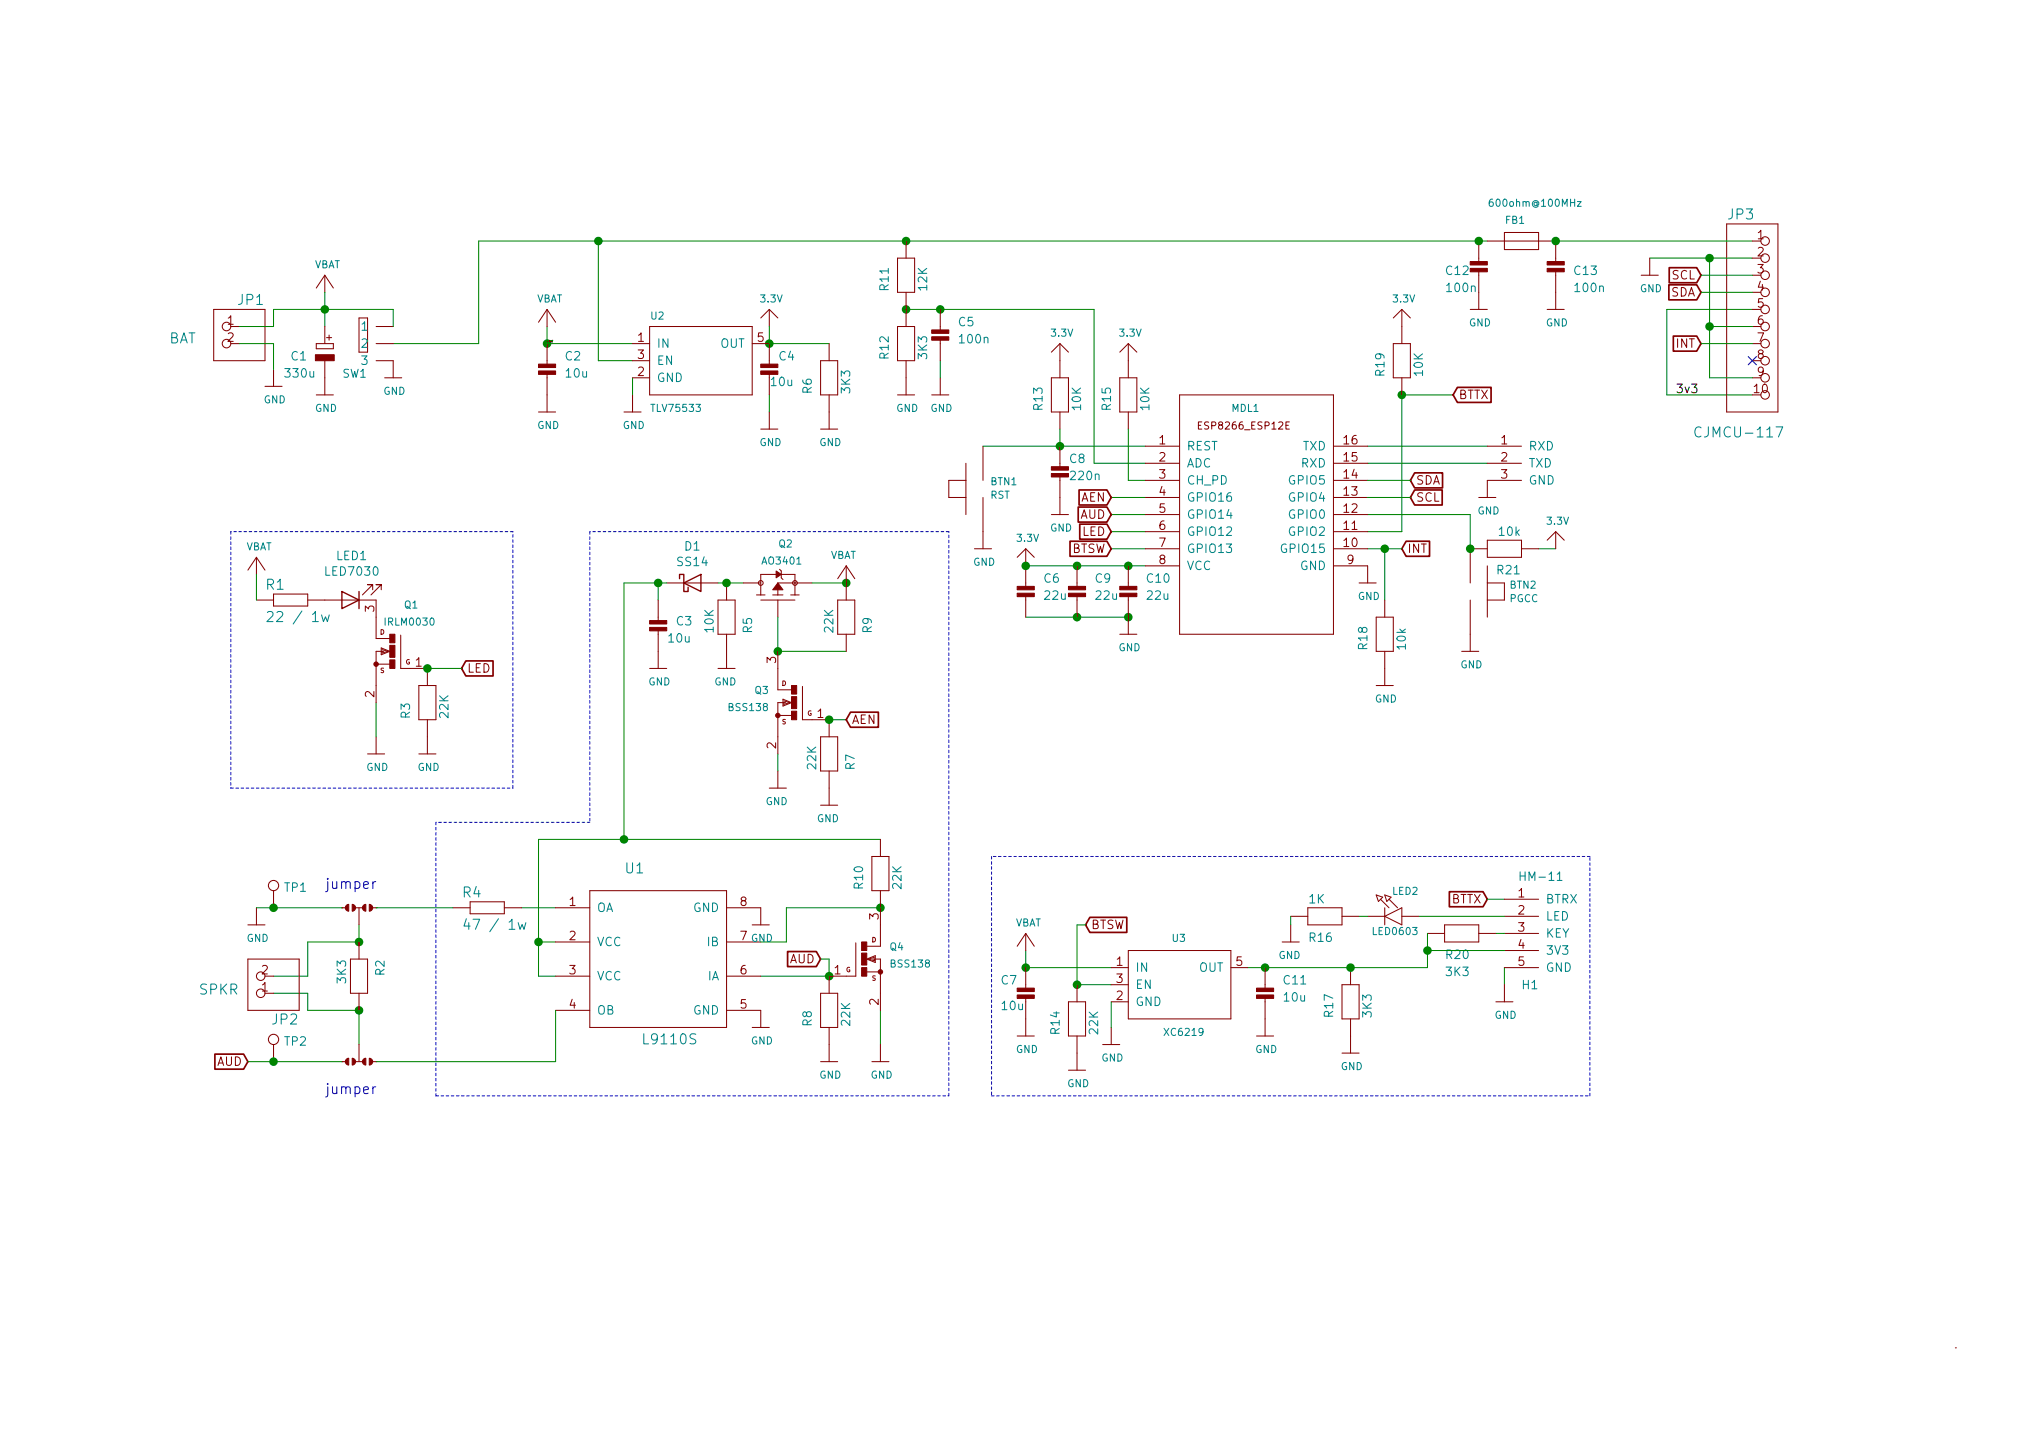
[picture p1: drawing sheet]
<svg xmlns="http://www.w3.org/2000/svg" width="297mm" height="210mm" viewBox="0 0 297 210" stroke-linecap="round" stroke-linejoin="round" font-family="sans-serif">
<g fill="none" stroke="#840000" stroke-width=".15">
<path d="M131.8 37.9h2.5v5h-2.5zM133 35.4v2.5M217.1 35.4v3.3M217.1 39.7v5.7M218.4 35.4h10v3.3M220.9 34.1h5v2.5h-5zM228.4 39.7v5.7M242.2 37.9v2.5M253.5 32.9h7.6v27.6h-7.6zM257.3 35.4h1.2M257.3 37.9h1.2M31.4 45.4h7.5v7.6h-7.5z"/>
<path d="M33.9 47.9h1.2M33.9 50.5h1.2M38.9 56.7h2.5M40.2 54.2v2.5M46.4 58h2.5M46.4 50.5h2.5v.7h-2.5zM47.7 40.4l-1.3 1.9M47.7 40.4l1.2 1.9M47.7 40.4v2.5M47.7 47.9v2.6M47.7 53v5M47.9 49.6h.8"/>
<path d="M48.3 49.2v.7M52.7 46.7h1.3v5h-1.3zM55.2 47.9h2.5M55.2 50.5h2.5M55.2 53h2.5v2.5M56.5 55.5h2.5M80.3 45.4v2.5M80.3 50.5v3.2M80.3 54.7v5.8M80.3 45.4l-1.2 1.9M80.3 45.4l1.3 1.9M92.9 50.5h2.5"/>
<path d="M92.9 53h2.5M92.9 55.5h2.5M92.9 58v2.5M95.4 47.9h15v10.1h-15zM110.4 50.5h2.6v3.2M113 45.4v2.5M113 54.7v3.3M113 45.4l-1.3 1.3M113 45.4l1.2 1.3M120.5 53h2.5v5h-2.5zM121.7 50.5v2.5M121.7 58v5"/>
<path d="M131.8 58h2.5M131.8 47.9h2.5v5.1h-2.5zM133 42.9v5M133 53v5M136.8 58h2.5M138.1 45.4v3.3M138.1 49.7v3.3M138.1 55.5v2.5M154.4 55.5h2.5v5h-2.5zM155.6 50.5l-1.2 1.2M155.6 50.5l1.3 1.2M155.6 50.5v5"/>
<path d="M164.4 55.5h2.5v5h-2.5zM165.7 50.5v5M165.7 50.5l-1.3 1.2M165.7 50.5l1.2 1.2M173.2 58h22.6v35.1h-22.6zM204.6 50.5h2.5v5h-2.5zM205.8 45.4v5.1M205.8 55.5v2.5M205.8 45.4l-1.2 1.3M205.8 45.4l1.3 1.3M215.9 45.4h2.5M227.2 45.4h2.5"/>
<path d="M241 40.4h2.5M257.3 40.4h1.2M257.3 42.9h1.2M257.3 45.4h1.2M257.3 47.9h1.2M257.3 50.5h1.2M257.3 53h1.2M257.3 55.5h1.2M79.1 60.5h2.5M91.6 60.5h2.5M111.7 63h2.5M113 60.5v2.5"/>
<path d="M120.5 63h2.5M141.8 70.5h-2.5v2.5h2.5M141.8 68v7.6M144.3 65.5v5M144.3 73v7.6M154.4 75.6h2.5M155.6 60.5v2.5M155.6 65.5v3.3M155.6 69.8v5.8M165.7 60.5v2.5M168.2 65.5h5M168.2 78.1h5"/>
<path d="M168.2 75.6h5M168.2 73h5M168.2 70.5h5M168.2 68h5M189.3 61.9h-.5v1.1h.5M195.8 65.5h5M195.8 78.1h5M195.8 75.6h5M195.8 73h5M195.8 70.5h5M195.8 68h5M217.1 73h2.5"/>
<path d="M218.4 65.5h5M218.4 68h5M218.4 79.3h5v2.5h-5zM223.4 70.5h-5v2.5M228.4 78.1l-1.2 1.2M228.4 78.1l1.3 1.2M228.4 78.1v2.5M37.7 88.1h2.5M37.7 81.8v2.5M37.7 81.8l-1.3 1.9M37.7 81.8l1.2 1.9M40.2 87.2h5v1.8h-5z"/>
<path d="M45.2 88.1h10v5.7h2M54.7 86.6v-.8h-.7h.7l-1.5 1.6M55.2 97.5h2M56 86.6v-.8h-.8h.8l-1.5 1.6M56 95.1l1.2 .5-1.2 .5zM56.1 95.4l.9 .2-.9 .3v-.3M56.4 95.6h-1.2v7.6M58.8 93.2v4.9h4v2.6M95.4 98.1h2.5M96.6 88.1v3.3M96.6 92.4v5.7M97.9 85.6h7.5"/>
<path d="M105.4 88.1h2.5v5h-2.5zM105.4 98.1h2.5M106.7 85.6v2.5M106.7 93.1v5M109.2 85.6h2.5M111.1 87.4h1.2M111.7 88.1h5M111.7 87.4v-3.1h5v3.1M113.5 87.4h1.5M114.2 88.1v2.5M114.2 95.6v5.7h2M114.5 83.6l.2 .2v1l.3 .3"/>
<path d="M116.1 87.4h1.3M119.2 85.6h-5v1.8M123 88.1h2.5v5h-2.5zM124.3 83.1v5M124.3 93.1v2.5M124.3 83.1l1.2 1.9M124.3 83.1l-1.3 1.9M143.1 80.6h2.5M150.6 80.6l-1.2 1.2M150.6 80.6l1.3 1.2M150.6 80.6v5.7M150.6 87.4v3.2"/>
<path d="M158.1 83.1v3.2M158.1 87.4v3.2M164.4 93.1h2.5M165.7 83.1v3.2M165.7 87.4v5.7M168.2 80.6h5M168.2 83.1h5M195.8 80.6h5M195.8 83.1h5v2.5M199.6 85.6h2.5M202.1 90.6h2.5v5h-2.5zM203.3 88.1v2.5"/>
<path d="M203.3 95.6v5.1M214.6 95.6h2.5M215.9 88.1v7.5M218.4 80.6h-2.5v5M218.4 85.6h2.5v2.5h-2.5M218.4 83.1v7.5M223.4 80.6h2.5M54 110.7h2.5M55.2 108.2v2.5M61.5 100.7h2.5v5h-2.5zM61.5 110.7h2.5M62.8 105.7v5"/>
<path d="M113 115.7h2.5M114.2 105h2M114.2 113.2v2.5M115 102.7l1.2 .5-1.2 .5zM115.1 102.9l.9 .3-.9 .2v-.2M115.3 103.2h-1.1v7.5M117.8 100.8v4.9h3.9v2.5M120.5 108.2h2.5v5h-2.5zM120.5 118.2h2.5M121.7 113.2v5M202.1 100.7h2.5M36.4 135.8h2.5"/>
<path d="M37.7 133.3v2.5M40.2 130.8v2.5M50.2 133.3h.1M50.2 133.3h.8M52.2 133.3h1M52.7 133.3v2.5M52.7 138.3v2.5M54.5 133.3h.7M55.2 133.3h.1M66.5 133.3h2.5M69 132.4h5v1.8h-5zM74 133.3h2.6"/>
<path d="M81.6 133.3h5M81.6 138.3h5M86.6 130.8h20.1v20.1h-20.1zM106.7 133.3h5v2.5M106.7 138.3h5M110.4 135.8h2.6M125.7 138.4v4.9h-4v2.5M128 125.8h2.5v5h-2.5zM129.3 123.2v2.6M129.3 130.8v8.1h-2M150.6 137.1v2.5M150.6 137.1l-1.2 1.8"/>
<path d="M150.6 137.1l1.3 1.8M165.7 139.6h15v10h-15zM188.3 138.3h2.5M189.5 134.5h2.5M189.5 135.8v2.5M192 133.3h5v2.5h-5zM197 134.5h2.6M200.8 134.5h2.5M202.1 131.4l.9 .3-.6 .7zM202.7 132l1.3 1.3M203.3 134.5l2.5-1.2v2.5zM203.3 131.4l1 .3-.7 .7z"/>
<path d="M203.3 133.3v2.5M204 132l1.2 1.3M205.8 134.5h2.5M209.6 137.1h2.5M212.1 135.8h5v2.5h-5zM217.1 137.1h2.5M220.9 134.5h5M220.9 139.6h5M220.9 137.1h5M220.9 132h5M36.4 140.8h7.5v7.5h-7.5zM38.9 143.3h1.3"/>
<path d="M38.9 145.8h1.3M40.2 153.4v2.5M50.2 155.9h.1M50.2 155.9h.8M51.5 140.8h2.5v5h-2.5zM52.2 155.9h1M52.7 145.8v2.5M52.7 153.4v2.5M54.5 155.9h.7M55.2 155.9h.1M81.6 143.3h5M81.6 148.3h5"/>
<path d="M106.7 148.3h5v2.6M106.7 143.3h5M110.4 150.9h2.6M120.5 145.8h2.5v5.1h-2.5zM120.5 155.9h2.5M121.7 150.9v5M127.3 142.7h2M127.3 140.8l1.2-.5v1zM128 155.9h2.5M128.1 140.8h1.2v7.5M128.4 140.6l-.9 .2 .9 .3v-.3M129.3 153.4v2.5"/>
<path d="M149.4 152.1h2.5M150.6 142.1v3.2M150.6 146.3v5.8M156.9 147.1h2.5v5h-2.5zM156.9 157.1h2.5M158.1 144.6v2.5M158.1 152.1v5M161.9 153.4h2.5M163.2 142.1h2.5M163.2 147.1h2.5M163.2 144.6h2.5M163.2 150.9v2.5"/>
<path d="M180.7 142.1h2.5M184.5 152.1h2.5M185.8 142.1v3.2M185.8 146.3v5.8M197 144.6h2.6v5h-2.6zM197 154.6h2.6M198.3 142.1v2.5M198.3 149.6v5M219.6 147.1h2.5M220.9 144.6v2.5M220.9 142.1h5M287.1 197.9h.1"/>
<circle cx="259.2" cy="37.9" r=".63"/>
<circle cx="259.2" cy="35.4" r=".63"/>
<circle cx="33.3" cy="50.5" r=".63"/>
<circle cx="33.3" cy="47.9" r=".63"/>
<circle cx="259.2" cy="40.4" r=".63"/>
<circle cx="259.2" cy="45.4" r=".63"/>
<circle cx="259.2" cy="55.5" r=".63"/>
<circle cx="259.2" cy="50.5" r=".63"/>
<circle cx="259.2" cy="42.9" r=".63"/>
<circle cx="259.2" cy="53" r=".63"/>
<circle cx="259.2" cy="58" r=".63"/>
<circle cx="259.2" cy="47.9" r=".63"/>
<circle cx="111.7" cy="85.6" r=".35"/>
<circle cx="116.7" cy="85.6" r=".35"/>
<circle cx="40.2" cy="130" r=".75"/>
<circle cx="38.3" cy="145.8" r=".63"/>
<circle cx="38.3" cy="143.3" r=".63"/>
<circle cx="40.2" cy="152.6" r=".75"/>
</g>
<g fill="none" stroke="#008400" stroke-width=".15">
<path d="M87.9 35.4v17.6h5M218.4 35.4h-148.1v15.1h-12.6M228.4 35.4h28.9M242.2 37.9h15.1M251 37.9v17.6h6.3M35.1 50.5h5.1v3.7M35.1 47.9h5.1v-2.5h17.5v2.5M47.7 42.9v5M80.3 47.9v2.6h12.6M92.9 55.5v2.5M113 47.9v2.6h8.7M113 58v2.5"/>
<path d="M133 45.4h27.7v22.6h7.5M138.1 53v2.5M213.4 58h-7.6v20.1h-5M249.8 50.5h7.5M249.8 40.4h7.5M249.8 42.9h7.5M251 47.9h6.3M257.3 45.4h-12.6v12.6h12.6M144.3 65.5h23.9M155.6 63v2.5M163.2 75.6h5M163.2 78.1h5"/>
<path d="M163.2 73h5M165.7 63v7.5h2.5M200.8 65.5h17.6M200.8 68h17.6M200.8 70.5h6.3M200.8 75.6h15.1v5M200.8 73h6.3M37.7 84.3v3.8M62.8 98.1h5M96.6 85.6v2.5M97.9 85.6h-6.3v37.6M105.4 85.6h3.8"/>
<path d="M114.2 90.6v5h10.1M119.2 85.6h5.1M150.6 90.6h15.1M150.6 83.1h17.6M163.2 80.6h5M200.8 80.6h5M203.3 80.6v7.5M225.9 80.6h2.5M55.2 103.2v5M114.2 110.7v2.5M121.7 105.7h2.6M37.7 133.3h12.5"/>
<path d="M52.7 135.8v2.5h-7.5v5h-5M55.2 133.3h11.3M76.6 133.3h5M79.1 138.3h2.5M129.3 133.3h-13.8v5h-3.8M129.3 123.2h-50.2v20.1h2.5M150.6 139.6v2.5h12.6M159.4 135.8h-1.3v8.8h5.1M189.5 134.5v1.3M199.6 134.5h1.2M208.3 134.5h12.6M209.6 137.1v5h-26.4"/>
<path d="M209.6 139.6h11.3M218.4 132h2.5M219.6 137.1h1.3M36.4 155.9h13.8M40.2 145.8h5v2.5h7.5v5.1M81.6 148.3v7.6h-26.4M120.5 140.8h1.2v2.5h-10M129.3 148.3v5.1M163.2 147.1v3.8M220.9 142.1v2.5"/>
</g>
<g fill="#008400" stroke="#008400" stroke-width=".25">
<circle cx="165.7" cy="90.6" r=".5"/>
<circle cx="158.1" cy="90.6" r=".5"/>
<circle cx="113" cy="50.5" r=".5"/>
<circle cx="158.1" cy="83.1" r=".5"/>
<circle cx="165.7" cy="83.1" r=".5"/>
<circle cx="155.6" cy="65.5" r=".5"/>
<circle cx="133" cy="45.4" r=".5"/>
<circle cx="138.1" cy="45.4" r=".5"/>
<circle cx="205.8" cy="58" r=".5"/>
<circle cx="114.2" cy="95.6" r=".5"/>
<circle cx="79.1" cy="138.3" r=".5"/>
<circle cx="91.6" cy="123.2" r=".5"/>
<circle cx="80.3" cy="50.5" r=".5"/>
<circle cx="150.6" cy="142.1" r=".5"/>
<circle cx="124.3" cy="85.6" r=".5"/>
<circle cx="158.1" cy="144.6" r=".5"/>
<circle cx="129.3" cy="133.3" r=".5"/>
<circle cx="121.7" cy="143.3" r=".5"/>
<circle cx="52.7" cy="138.3" r=".5"/>
<circle cx="52.7" cy="148.3" r=".5"/>
<circle cx="185.8" cy="142.1" r=".5"/>
<circle cx="133" cy="35.4" r=".5"/>
<circle cx="87.9" cy="35.4" r=".5"/>
<circle cx="106.7" cy="85.6" r=".5"/>
<circle cx="96.6" cy="85.6" r=".5"/>
<circle cx="215.9" cy="80.6" r=".5"/>
<circle cx="150.6" cy="83.1" r=".5"/>
<circle cx="62.8" cy="98.1" r=".5"/>
<circle cx="40.2" cy="155.9" r=".5"/>
<circle cx="47.7" cy="45.4" r=".5"/>
<circle cx="203.3" cy="80.6" r=".5"/>
<circle cx="209.6" cy="139.6" r=".5"/>
<circle cx="40.2" cy="133.3" r=".5"/>
<circle cx="217.1" cy="35.4" r=".5"/>
<circle cx="228.4" cy="35.4" r=".5"/>
<circle cx="251" cy="47.9" r=".5"/>
<circle cx="251" cy="37.9" r=".5"/>
<circle cx="121.7" cy="105.7" r=".5"/>
<circle cx="198.3" cy="142.1" r=".5"/>
</g>
<g fill="#840000" stroke="#840000" stroke-width=".15">
<path d="M215.9 39.4h2.5v.5h-2.5z"/>
<path d="M215.9 38.4h2.5v.5h-2.5z"/>
<path d="M116.2 104.4h.8v1.3h-.8z"/>
<path d="M116.2 102.3h.8v1.7h-.8z"/>
<path d="M116.2 100.7h.8v1.2h-.8z"/>
<path d="M114.2 85.6l.8 1h-1.5z"/>
<path d="M114 83.8l.7 .5-.7 .5z"/>
<path d="M156.9 87.1h2.5v.5h-2.5z"/>
<path d="M156.9 86.1h2.5v.5h-2.5z"/>
<path d="M164.4 87.1h2.5v.5h-2.5z"/>
<path d="M164.4 86.1h2.5v.5h-2.5z"/>
<path d="M154.4 69.5h2.5v.5h-2.5z"/>
<path d="M154.4 68.5h2.5v.5h-2.5z"/>
<path d="M111.7 54.5h2.5v.5h-2.5z"/>
<path d="M111.7 53.5h2.5v.5h-2.5z"/>
<path d="M79.1 54.5h2.5v.5h-2.5z"/>
<path d="M79.1 53.5h2.5v.5h-2.5z"/>
<path d="M227.2 39.4h2.5v.5h-2.5z"/>
<path d="M227.2 38.4h2.5v.5h-2.5z"/>
<path d="M184.5 146.1h2.5v.5h-2.5z"/>
<path d="M184.5 145.1h2.5v.5h-2.5z"/>
<path d="M149.4 146.1h2.5v.5h-2.5z"/>
<path d="M149.4 145.1h2.5v.5h-2.5z"/>
<path d="M126.5 142.1h.8v1.2h-.8z"/>
<path d="M126.5 139.9h.8v1.8h-.8z"/>
<path d="M126.5 138.3h.8v1.3h-.8z"/>
<path d="M95.4 92.1h2.5v.5h-2.5z"/>
<path d="M95.4 91.1h2.5v.5h-2.5z"/>
<path d="M57.2 96.9h.8v1.2h-.8z"/>
<path d="M57.2 94.8h.8v1.7h-.8z"/>
<path d="M57.2 93.1h.8v1.3h-.8z"/>
<path d="M46.3 52.1h2.8v.9h-2.8z"/>
<path d="M50.8 155.6l.4-.2v1h-.1a.5 .5 0 0 1-.3-.8z"/>
<path d="M51.7 155.4h.1a.5 .5 0 0 1 .4 .5 .5 .5 0 0 1-.5 .5z"/>
<path d="M53.4 155.5l.3-.1v1h-.1a.5 .5 0 0 1-.4-.4 .5 .5 0 0 1 .2-.5z"/>
<path d="M54.2 155.4h.1a.5 .5 0 0 1 .4 .5 .5 .5 0 0 1-.5 .5z"/>
<path d="M50.9 132.9l.3-.1v1h-.1a.5 .5 0 0 1-.4-.4 .5 .5 0 0 1 .2-.5z"/>
<path d="M51.7 132.8h.1a.5 .5 0 0 1 .4 .5 .5 .5 0 0 1-.5 .5z"/>
<path d="M53.4 132.9l.3-.1v1h-.1a.5 .5 0 0 1-.4-.4 .5 .5 0 0 1 .2-.5z"/>
<path d="M54.2 132.8h.1a.5 .5 0 0 1 .4 .5 .5 .5 0 0 1-.5 .5z"/>
<path d="M136.8 49.4h2.5v.5h-2.5z"/>
<path d="M136.8 48.4h2.5v.5h-2.5z"/>
<path d="M149.4 87.1h2.5v.5h-2.5z"/>
<path d="M149.4 86.1h2.5v.5h-2.5z"/>
<circle cx="114.2" cy="105" r=".33"/>
<circle cx="129.3" cy="142.7" r=".33"/>
<circle cx="55.2" cy="97.5" r=".33"/>
</g>
<path d="M219.2 29.2l-.3 .1a.71 .71 0 0 0 0 1l.3-.1 .1-.4-.2-.2h-.2l-.2 .2M231.6 29.6h.6l-.6 .7h.6M249.8 62.8a.59 .59 0 0 0-.8 0 .59 .59 0 0 0-.1 .7 .56 .56 0 0 0 .2 .6 .56 .56 0 0 0 .7-.1M260.8 62.7h1l-.7 1.5M39.3 89.9l.2-.1h.3l.2 .1 .1 .3-.1 .2-.8 .9h.9M47.2 90.3l.3 1 .3-.7 .3 .7 .2-1M68.5 134.9l-.4 1.1h.9M76.1 135.5l.3 .9 .3-.7 .2 .7 .3-.9M228.7 129.3h.7" fill="none" stroke="#008484" stroke-width=".15"/>
<g fill="none" stroke="#0000c2" stroke-width=".15" stroke-dasharray=".4 .4">
<path d="M33.9 78.1v37.6M75.3 78.1h-41.4M86.6 78.1v42.6M139.3 78.1h-52.7M33.9 115.7h41.4M75.3 115.7v-37.6M64 120.7v40.2M86.6 120.7h-22.6M145.6 125.8v35.1M233.4 125.8h-87.8M64 160.9h75.3M139.3 160.9v-82.8"/>
<path d="M145.6 160.9h87.8M233.4 160.9v-35.1"/>
</g>
<path d="M54.7 129.4v1.1M55.2 129.4a.36 .36 0 0 0-.5 .3M54.7 159.6v1M55.2 159.6a.36 .36 0 0 0-.5 .3" fill="none" stroke="#0000c2" stroke-width=".15"/>
<path d="M50.2 86.8l2.5 1.3-2.5 1.3zM52.7 86.8v2.6M99.8 85v-.7h.6v2.5h.6v-.6M100.4 85.6l2.5-1.3v2.5z" fill="none" stroke="#840000" stroke-width=".2"/>
<g fill="none" stroke="#840000" stroke-width=".25">
<path d="M245.1 39.3h4l.7 1.1-.7 1.1h-4zM214 56.9h4.9v2.2h-4.9l-.6-1.1zM245 41.8h4.1l.7 1.1-.7 1.1h-4.1zM245.7 49.3h3.4l.7 1.2-.7 1.1h-3.4zM157.1 79.5h5.4l.7 1.1-.7 1.1h-5.4zM158.3 74.4h4.2l.7 1.2-.7 1.1h-4.2zM158.4 71.9h4.1l.7 1.1-.7 1.1h-4.1zM158.5 77h4l.7 1.1-.7 1.1h-4zM206.5 79.5h3.4v2.2h-3.4l-.7-1.1zM207.7 71.9h4.1v2.2h-4.1l-.6-1.1zM207.7 69.4h4.1v2.2h-4.1l-.6-1.1zM68.4 97h4v2.2h-4l-.6-1.1z"/>
<path d="M124.9 104.6h4.1v2.2h-4.1l-.6-1.1zM115.6 139.7h4.3l.6 1.1-.6 1.1h-4.3zM160 134.7h5.4v2.2h-5.4l-.6-1.1zM212.8 130.9h5l.6 1.1-.6 1.1h-5zM31.6 154.8h4.2l.6 1.1-.6 1.1h-4.2z"/>
</g>
<path d="M256.7 52.4l1.2 1.2M257.9 52.4l-1.2 1.2" fill="none" stroke="#000084" stroke-width=".15"/>
<g font-size="2.1" fill="#008484">
<text x="253.8" y="32.2">JP3</text>
<text x="35" y="44.8">JP1</text>
<text x="24.7" y="50.4">BAT</text>
<text x="249.6" y="64.2">CJMCU-117</text>
<text x="39.1" y="86.6">R1</text>
<text x="40.4" y="91.3">22 / 1w</text>
<text x="68" y="131.8">R4</text>
<text x="91.9" y="128.2">U1</text>
<text x="69.3" y="136.5">47 / 1w</text>
<text x="29.3" y="146">SPKR</text>
<text x="40" y="150.4">JP2</text>
<text x="94.7" y="153.3">L9110S</text>
</g>
<g font-size="2.1" fill="#0000c2">
<text x="47.7" y="130.5">jumper</text>
<text x="47.7" y="160.6">jumper</text>
</g>
<g font-size="1.7" fill="#840000">
<text x="258.1" y="35.1">1</text>
<text x="245.5" y="41">SCL</text>
<text x="258.1" y="37.6">2</text>
<text x="258.1" y="40.2">3</text>
<text x="33.4" y="47.7">1</text>
<text x="245.3" y="43.5">SDA</text>
<text x="258.1" y="42.7">4</text>
<text x="258.1" y="45.2">5</text>
<text x="258.1" y="47.7">6</text>
<text x="33.4" y="50.2">2</text>
<text x="93.7" y="50.2">1</text>
<text x="93.7" y="52.7">3</text>
<text x="111.2" y="50.2">5</text>
<text x="246.2" y="51.1">INT</text>
<text x="258.1" y="50.2">7</text>
<text x="258.1" y="52.7">8</text>
<text x="93.7" y="55.2">2</text>
<text x="214.1" y="58.6">BTTX</text>
<text x="257.6" y="57.7">10</text>
<text x="258.1" y="55.2">9</text>
<text x="170.2" y="65.3">1</text>
<text x="197.3" y="65.3">16</text>
<text x="220.4" y="65.3">1</text>
<text x="170.2" y="67.8">2</text>
<text x="170.2" y="70.3">3</text>
<text x="197.3" y="70.3">14</text>
<text x="197.3" y="67.8">15</text>
<text x="207.9" y="71.2">SDA</text>
<text x="220.4" y="67.8">2</text>
<text x="220.4" y="70.3">3</text>
<text x="158.6" y="76.2">AUD</text>
<text x="158.7" y="73.7">AEN</text>
<text x="170.2" y="72.8">4</text>
<text x="170.2" y="75.3">5</text>
<text x="170.2" y="77.8">6</text>
<text x="197.3" y="77.8">11</text>
<text x="197.3" y="75.3">12</text>
<text x="197.3" y="72.8">13</text>
<text x="207.9" y="73.7">SCL</text>
<text x="157.2" y="81.2">BTSW</text>
<text x="158.9" y="78.7">LED</text>
<text x="170.2" y="80.3">7</text>
<text x="170.2" y="82.8">8</text>
<text x="197.3" y="80.3">10</text>
<text x="197.8" y="82.8">9</text>
<text x="206.6" y="81.2">INT</text>
<text x="55" y="89.8" transform="rotate(-90 55 89.8)">3</text>
<text x="61" y="97.9">1</text>
<text x="68.6" y="98.8">LED</text>
<text x="114" y="97.4" transform="rotate(-90 114 97.4)">3</text>
<text x="55" y="102.4" transform="rotate(-90 55 102.4)">2</text>
<text x="120" y="105.4">1</text>
<text x="125" y="106.3">AEN</text>
<text x="114" y="109.9" transform="rotate(-90 114 109.9)">2</text>
<text x="222.9" y="131.8">1</text>
<text x="83.6" y="133">1</text>
<text x="108.7" y="133">8</text>
<text x="129" y="135" transform="rotate(-90 129 135)">3</text>
<text x="160.2" y="136.4">BTSW</text>
<text x="213" y="132.7">BTTX</text>
<text x="222.9" y="134.3">2</text>
<text x="222.9" y="136.8">3</text>
<text x="38.4" y="143.1">2</text>
<text x="83.6" y="138.1">2</text>
<text x="83.6" y="143.1">3</text>
<text x="108.7" y="143.1">6</text>
<text x="108.7" y="138.1">7</text>
<text x="115.9" y="141.4">AUD</text>
<text x="122.5" y="143.1">1</text>
<text x="163.9" y="141.8">1</text>
<text x="181.5" y="141.8">5</text>
<text x="222.9" y="139.3">4</text>
<text x="222.9" y="141.8">5</text>
<text x="38.4" y="145.6">1</text>
<text x="83.6" y="148.1">4</text>
<text x="108.7" y="148.1">5</text>
<text x="129" y="147.6" transform="rotate(-90 129 147.6)">2</text>
<text x="163.9" y="146.8">2</text>
<text x="163.9" y="144.3">3</text>
<text x="31.8" y="156.5">AUD</text>
</g>
<g font-size="1.7" fill="#008484">
<text x="212.4" y="40.4">C12</text>
<text x="231.2" y="40.4">C13</text>
<text x="130.5" y="42.6" transform="rotate(-90 130.5 42.6)">R11</text>
<text x="136.2" y="42.6" transform="rotate(-90 136.2 42.6)">12K</text>
<text x="140.8" y="47.9">C5</text>
<text x="212.6" y="42.9">100n</text>
<text x="231.4" y="42.9">100n</text>
<text x="42.8" y="52.9">C1</text>
<text x="53.2" y="48.6">1</text>
<text x="53.2" y="51.1">2</text>
<text x="53.2" y="53.6">3</text>
<text x="83" y="52.9">C2</text>
<text x="96.4" y="51.1">IN</text>
<text x="96.4" y="53.6">EN</text>
<text x="105.8" y="51.1">OUT</text>
<text x="114.4" y="52.9">C4</text>
<text x="130.5" y="52.7" transform="rotate(-90 130.5 52.7)">R12</text>
<text x="136.2" y="52.7" transform="rotate(-90 136.2 52.7)">3K3</text>
<text x="141" y="50.4">100n</text>
<text x="42" y="55.4">330u</text>
<text x="83.2" y="55.4">10u</text>
<text x="96.4" y="56.1">GND</text>
<text x="113.3" y="56.7">10u</text>
<text x="119.2" y="57.8" transform="rotate(-90 119.2 57.8)">R6</text>
<text x="124.9" y="57.7" transform="rotate(-90 124.9 57.7)">3K3</text>
<text x="203.3" y="55.2" transform="rotate(-90 203.3 55.2)">R19</text>
<text x="208.9" y="55.2" transform="rotate(-90 208.9 55.2)">10K</text>
<text x="153.1" y="60.2" transform="rotate(-90 153.1 60.2)">R13</text>
<text x="158.7" y="60.2" transform="rotate(-90 158.7 60.2)">10K</text>
<text x="163.1" y="60.2" transform="rotate(-90 163.1 60.2)">R15</text>
<text x="168.8" y="60.2" transform="rotate(-90 168.8 60.2)">10K</text>
<text x="157.1" y="68">C8</text>
<text x="157.3" y="70.5">220n</text>
<text x="174.2" y="66.1">REST</text>
<text x="174.2" y="68.7">ADC</text>
<text x="174.2" y="71.2">CH_PD</text>
<text x="189.4" y="71.2">GPIO5</text>
<text x="191.1" y="68.7">RXD</text>
<text x="191.3" y="66.1">TXD</text>
<text x="224.4" y="66.1">RXD</text>
<text x="224.4" y="68.7">TXD</text>
<text x="224.4" y="71.2">GND</text>
<text x="174.2" y="73.7">GPIO16</text>
<text x="174.2" y="76.2">GPIO14</text>
<text x="189.4" y="76.2">GPIO0</text>
<text x="189.4" y="73.7">GPIO4</text>
<text x="49.4" y="82.3">LED1</text>
<text x="99.5" y="83.1">SS14</text>
<text x="100.6" y="80.8">D1</text>
<text x="174.2" y="78.7">GPIO12</text>
<text x="174.2" y="81.2">GPIO13</text>
<text x="174.2" y="83.7">VCC</text>
<text x="188.5" y="81.2">GPIO15</text>
<text x="189.4" y="78.7">GPIO2</text>
<text x="190.9" y="83.7">GND</text>
<text x="220.2" y="78.7">10k</text>
<text x="48" y="84.5">LED7030</text>
<text x="153.3" y="85.6">C6</text>
<text x="153.4" y="88.1">22u</text>
<text x="160.9" y="85.6">C9</text>
<text x="161" y="88.1">22u</text>
<text x="168.5" y="85.6">C10</text>
<text x="168.5" y="88.1">22u</text>
<text x="219.9" y="84.3">R21</text>
<text x="98.2" y="94.4">10u</text>
<text x="99.4" y="91.8">C3</text>
<text x="104.8" y="92.8" transform="rotate(-90 104.8 92.8)">10K</text>
<text x="110.4" y="92.9" transform="rotate(-90 110.4 92.9)">R5</text>
<text x="122.4" y="92.8" transform="rotate(-90 122.4 92.8)">22K</text>
<text x="128" y="92.9" transform="rotate(-90 128 92.9)">R9</text>
<text x="200.8" y="95.3" transform="rotate(-90 200.8 95.3)">R18</text>
<text x="206.4" y="95.3" transform="rotate(-90 206.4 95.3)">10k</text>
<text x="60.2" y="105.5" transform="rotate(-90 60.2 105.5)">R3</text>
<text x="65.9" y="105.4" transform="rotate(-90 65.9 105.4)">22K</text>
<text x="119.9" y="112.9" transform="rotate(-90 119.9 112.9)">22K</text>
<text x="125.5" y="113" transform="rotate(-90 125.5 113)">R7</text>
<text x="41.8" y="131">TP1</text>
<text x="126.7" y="130.5" transform="rotate(-90 126.7 130.5)">R10</text>
<text x="132.4" y="130.5" transform="rotate(-90 132.4 130.5)">22K</text>
<text x="223.7" y="129.3">HM-11</text>
<text x="87.6" y="133.9">OA</text>
<text x="101.8" y="133.9">GND</text>
<text x="192.2" y="132.7">1K</text>
<text x="226.9" y="132.7">BTRX</text>
<text x="226.9" y="135.2">LED</text>
<text x="226.9" y="137.7">KEY</text>
<text x="56.5" y="143.2" transform="rotate(-90 56.5 143.2)">R2</text>
<text x="87.6" y="138.9">VCC</text>
<text x="87.6" y="144">VCC</text>
<text x="103.9" y="144">IA</text>
<text x="103.9" y="138.9">IB</text>
<text x="166.7" y="142.7">IN</text>
<text x="176" y="142.7">OUT</text>
<text x="192.3" y="138.3">R16</text>
<text x="212.4" y="140.8">R20</text>
<text x="212.4" y="143.3">3K3</text>
<text x="226.9" y="140.2">3V3</text>
<text x="226.9" y="142.7">GND</text>
<text x="50.8" y="144.3" transform="rotate(-90 50.8 144.3)">3K3</text>
<text x="87.6" y="149">OB</text>
<text x="101.8" y="149">GND</text>
<text x="147" y="144.6">C7</text>
<text x="147.2" y="148.3">10u</text>
<text x="166.7" y="147.7">GND</text>
<text x="166.7" y="145.2">EN</text>
<text x="188.5" y="144.6">C11</text>
<text x="188.6" y="147.1">10u</text>
<text x="195.8" y="149.3" transform="rotate(-90 195.8 149.3)">R17</text>
<text x="201.4" y="149.3" transform="rotate(-90 201.4 149.3)">3K3</text>
<text x="223.6" y="145.3">H1</text>
<text x="41.8" y="153.5">TP2</text>
<text x="119.2" y="150.7" transform="rotate(-90 119.2 150.7)">R8</text>
<text x="124.9" y="150.6" transform="rotate(-90 124.9 150.6)">22K</text>
<text x="155.6" y="151.8" transform="rotate(-90 155.6 151.8)">R14</text>
<text x="161.3" y="151.8" transform="rotate(-90 161.3 151.8)">22K</text>
</g>
<text font-size="1.7" x="246" y="57.7">3v3</text>
<text font-size="1.6" fill="#008484" x="50.3" y="55.4">SW1</text>
<g font-size="1.5" fill="#008484">
<text x="219.2" y="30.3">600ohm@100MHz</text>
<text x="221.1" y="32.9">FB1</text>
<text x="46.1" y="39.4">VBAT</text>
<text x="78.7" y="44.4">VBAT</text>
<text x="95.6" y="46.9">U2</text>
<text x="111.7" y="44.4">3.3V</text>
<text x="204.6" y="44.4">3.3V</text>
<text x="215.7" y="47.9">GND</text>
<text x="227" y="47.9">GND</text>
<text x="240.8" y="42.9">GND</text>
<text x="154.4" y="49.4">3.3V</text>
<text x="164.4" y="49.4">3.3V</text>
<text x="38.7" y="59.2">GND</text>
<text x="56.3" y="58">GND</text>
<text x="46.2" y="60.5">GND</text>
<text x="78.9" y="63">GND</text>
<text x="91.4" y="63">GND</text>
<text x="95.8" y="60.5">TLV75533</text>
<text x="111.5" y="65.5">GND</text>
<text x="120.3" y="65.5">GND</text>
<text x="131.6" y="60.5">GND</text>
<text x="136.6" y="60.5">GND</text>
<text x="180.9" y="60.5">MDL1</text>
<text x="145.5" y="71.2">BTN1</text>
<text x="145.4" y="73.2">RST</text>
<text x="216.9" y="75.5">GND</text>
<text x="227.2" y="77">3.3V</text>
<text x="36.1" y="80.8">VBAT</text>
<text x="112.1" y="82.9">AO3401</text>
<text x="114.4" y="80.4">Q2</text>
<text x="121.9" y="82.1">VBAT</text>
<text x="142.9" y="83.1">GND</text>
<text x="149.4" y="79.5">3.3V</text>
<text x="154.2" y="78">GND</text>
<text x="59.4" y="89.3">Q1</text>
<text x="199.4" y="88.1">GND</text>
<text x="221.6" y="88.4">PGCC</text>
<text x="221.7" y="86.4">BTN2</text>
<text x="56.7" y="91.8">IRLM0030</text>
<text x="164.2" y="95.6">GND</text>
<text x="95.2" y="100.6">GND</text>
<text x="104.9" y="100.6">GND</text>
<text x="110.8" y="101.9">Q3</text>
<text x="214.4" y="98.1">GND</text>
<text x="107.1" y="104.4">BSS138</text>
<text x="201.9" y="103.1">GND</text>
<text x="53.8" y="113.2">GND</text>
<text x="61.3" y="113.2">GND</text>
<text x="112.4" y="118.2">GND</text>
<text x="119.9" y="120.7">GND</text>
<text x="204.5" y="131.4">LED2</text>
<text x="149" y="136">VBAT</text>
<text x="201.7" y="137.3">LED0603</text>
<text x="36.2" y="138.3">GND</text>
<text x="110.2" y="138.3">GND</text>
<text x="130.7" y="139.5">Q4</text>
<text x="130.9" y="142">BSS138</text>
<text x="172.1" y="138.3">U3</text>
<text x="187.7" y="140.8">GND</text>
<text x="219.4" y="149.6">GND</text>
<text x="110.2" y="153.3">GND</text>
<text x="149.2" y="154.6">GND</text>
<text x="161.7" y="155.9">GND</text>
<text x="171.2" y="152.1">XC6219</text>
<text x="184.3" y="154.6">GND</text>
<text x="120.3" y="158.4">GND</text>
<text x="127.8" y="158.4">GND</text>
<text x="156.7" y="159.6">GND</text>
<text x="196.8" y="157.1">GND</text>
</g>
<text font-size="1.5" fill="#840000" x="176.3" y="63.1">ESP8266_ESP12E</text>
<g font-size=".9" fill="#840000">
<text x="55.8" y="93.1">D</text>
<text x="55.9" y="98.8">S</text>
<text x="59.6" y="97.5">G</text>
<text x="114.8" y="100.7">D</text>
<text x="114.8" y="106.3">S</text>
<text x="118.6" y="105.1">G</text>
<text x="124.2" y="142.7">G</text>
<text x="128" y="138.3">D</text>
<text x="128" y="144">S</text>
</g>
<text font-size=".3" x="80.3" y="50.3">VBAT</text>
</svg>
